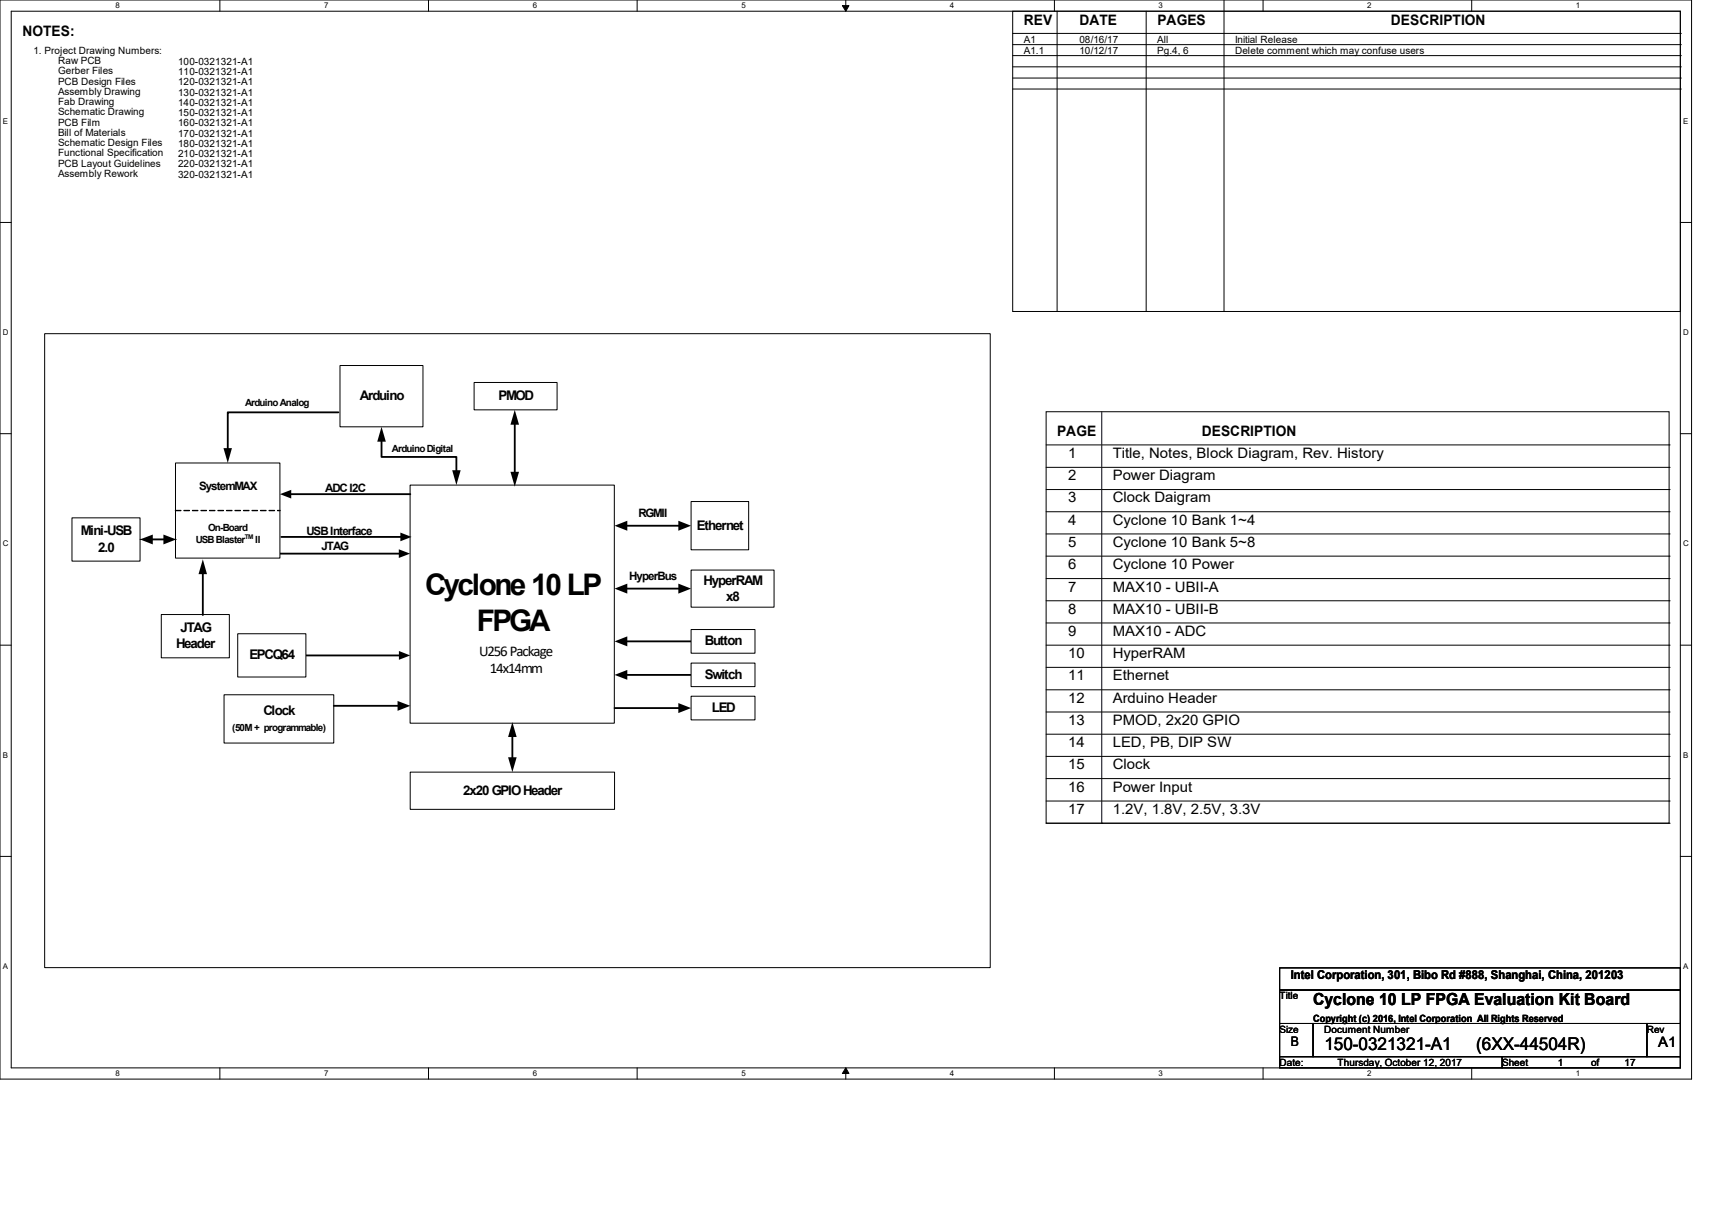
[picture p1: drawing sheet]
<svg xmlns="http://www.w3.org/2000/svg" width="297mm" height="210mm" viewBox="0 0 297 210" stroke-linecap="round" stroke-linejoin="round" font-family="sans-serif">
<path d="M0 0h293.5v187.3h-293.5zM1.9 1.9h289.6v183.4h-289.6z" fill="none" stroke="#000" stroke-width=".17"/>
<g fill="#fff">
<path d="M20 .2h.8v1.5h-.8z"/>
<path d="M20 185.5h.8v1.6h-.8z"/>
</g>
<path d="M38.1 0v1.9M38.1 185.3v2" fill="none" stroke="#000" stroke-width=".17"/>
<g fill="#fff">
<path d="M56.2 .2h.8v1.5h-.8z"/>
<path d="M56.2 185.5h.8v1.6h-.8z"/>
</g>
<path d="M74.3 0v1.9M74.3 185.3v2" fill="none" stroke="#000" stroke-width=".17"/>
<g fill="#fff">
<path d="M92.4 .2h.8v1.5h-.8z"/>
<path d="M92.4 185.5h.8v1.6h-.8z"/>
</g>
<path d="M110.5 0v1.9M110.5 185.3v2" fill="none" stroke="#000" stroke-width=".17"/>
<g fill="#fff">
<path d="M128.6 .2h.8v1.5h-.8z"/>
<path d="M128.6 185.5h.8v1.6h-.8z"/>
</g>
<path d="M146.7 0v1.9M146.7 185.3v2" fill="none" stroke="#000" stroke-width=".17"/>
<path d="M146.1 1h1.2l-.6 .9zM146.7 185.3l.6 1h-1.2z" fill="#000" stroke="#000" stroke-width=".17"/>
<g fill="#fff">
<path d="M164.8 .2h.8v1.5h-.8z"/>
<path d="M164.8 185.5h.8v1.6h-.8z"/>
</g>
<path d="M182.9 0v1.9M182.9 185.3v2" fill="none" stroke="#000" stroke-width=".17"/>
<g fill="#fff">
<path d="M201 .2h.8v1.5h-.8z"/>
<path d="M201 185.5h.8v1.6h-.8z"/>
</g>
<path d="M219.1 0v1.9M219.1 185.3v2" fill="none" stroke="#000" stroke-width=".17"/>
<g fill="#fff">
<path d="M237.2 .2h.8v1.5h-.8z"/>
<path d="M237.2 185.5h.8v1.6h-.8z"/>
</g>
<path d="M255.3 0v1.9M255.3 185.3v2" fill="none" stroke="#000" stroke-width=".17"/>
<g fill="#fff">
<path d="M273.4 .2h.8v1.5h-.8z"/>
<path d="M273.4 185.5h.8v1.6h-.8z"/>
<path d="M.5 20.3h.9v1.5h-.9z"/>
<path d="M292 20.3h.9v1.5h-.9z"/>
<path d="M.5 56.9h1v1.6h-1z"/>
<path d="M292 56.9h1v1.6h-1z"/>
</g>
<path d="M0 38.6h1.9M291.5 38.6h2" fill="none" stroke="#000" stroke-width=".17"/>
<g fill="#fff">
<path d="M.5 93.6h1v1.5h-1z"/>
<path d="M292 93.6h1v1.5h-1z"/>
</g>
<path d="M0 75.3h1.9M291.5 75.3h2" fill="none" stroke="#000" stroke-width=".17"/>
<g fill="#fff">
<path d="M.5 130.3h.9v1.5h-.9z"/>
<path d="M292 130.3h.9v1.5h-.9z"/>
</g>
<path d="M0 112h1.9M291.5 112h2" fill="none" stroke="#000" stroke-width=".17"/>
<g fill="#fff">
<path d="M.5 167h.9v1.5h-.9z"/>
<path d="M292 167h.9v1.5h-.9z"/>
</g>
<g fill="none" stroke="#000" stroke-width=".17">
<path d="M212.3 0v54.1M175.7 1.9h115.8v52.2h-115.8zM175.7 5.8h115.8M175.7 7.7h115.8M175.7 9.7h115.8M175.7 11.6h115.8M175.7 13.5h115.8M175.7 15.5h115.8M183.4 1.9v52.2M198.8 1.9v52.2M291.5 5.8h.1M291.5 7.7h.1"/>
<path d="M291.5 9.7h.1M291.5 11.6h.1M291.5 13.5h.1M291.5 15.5h.1M183.4 54.1h.1M198.8 54.1h.1M212.3 54.1h.1M181.5 71.5h108.1v71.4h-108.1zM181.5 77.2h108.1M289.6 77.2h.1M181.5 81.1h108.1M181.5 85h108.1"/>
<path d="M181.5 88.8h108.1M181.5 92.7h108.1M181.5 96.5h108.1M289.6 81.1h.1M289.6 85h.1M289.6 88.8h.1M289.6 92.7h.1M289.6 96.5h.1M181.5 100.4h108.1M181.5 104.3h108.1M181.5 108.1h108.1M181.5 112h108.1"/>
<path d="M181.5 115.8h108.1M181.5 119.7h108.1M289.6 100.4h.1M289.6 104.3h.1M289.6 108.1h.1M289.6 112h.1M289.6 115.8h.1M289.6 119.7h.1M181.5 123.6h108.1M181.5 127.4h108.1M181.5 131.3h108.1M181.5 135.1h108.1"/>
<path d="M181.5 139h108.1M289.6 123.6h.1M289.6 127.4h.1M289.6 131.3h.1M289.6 135.1h.1M289.6 139h.1M0 148.6h1.9M181.5 142.9h108.1M289.6 142.9h.1M291.5 148.6h2"/>
</g>
<path d="M191.1 71.5v71.4M191.1 142.9h.1" fill="none" stroke="#000040" stroke-width=".17"/>
<path d="M7.8 58h164v109.9h-164z" fill="#fff"/>
<path d="M7.7 57.9h164.1v110h-164.1z" fill="none" stroke="#000" stroke-width=".17"/>
<path d="M71.1 84.2h35.5v41.3h-35.5z" fill-rule="evenodd" fill="#fff"/>
<path d="M71.1 84.2h35.5v41.3h-35.5z" fill="none" stroke="#000" stroke-width=".17"/>
<path d="M89.3 73.5v8.6" fill="none" stroke="#000" stroke-width=".32"/>
<path d="M89.3 71.1l.7 2.6h-1.4zM88.6 81.9h1.4l-.7 2.6z" fill="#000"/>
<path d="M38.9 120.6h19v8.4h-19z" fill-rule="evenodd" fill="#fff"/>
<path d="M38.9 120.6h19v8.4h-19z" fill="none" stroke="#000" stroke-width=".17"/>
<path d="M108.6 102.2h9.3" fill="none" stroke="#000" stroke-width=".32"/>
<path d="M106.6 102.2l2.2-.9v1.7zM117.7 101.3l2.2 .9-2.2 .8z" fill="#000"/>
<path d="M119.9 98.9h14.4v6.5h-14.4z" fill-rule="evenodd" fill="#fff"/>
<path d="M119.9 98.9h14.4v6.5h-14.4z" fill="none" stroke="#000" stroke-width=".17"/>
<path d="M108.6 111.3h11.3" fill="none" stroke="#000" stroke-width=".32"/>
<path d="M106.6 111.3l2.2-.9v1.8z" fill="#000"/>
<path d="M119.9 109.3h11.1v4.1h-11.1z" fill-rule="evenodd" fill="#fff"/>
<path d="M119.9 109.3h11.1v4.1h-11.1z" fill="none" stroke="#000" stroke-width=".17"/>
<path d="M48.6 96.1h20.7M48.8 93.2h20.8M57.9 122.5h11.2M106.6 122.9h11.3" fill="none" stroke="#000" stroke-width=".32"/>
<path d="M69.2 95.3l1.9 .8-1.9 .7zM69.5 92.4l1.9 .8-1.9 .7zM69 121.7l2.2 .8-2.2 .9zM117.7 122l2.2 .9-2.2 .9z" fill="#000"/>
<path d="M30.4 80.4h18.2v16.5h-18.2z" fill-rule="evenodd" fill="#fff"/>
<path d="M30.4 80.4h18.2v16.5h-18.2z" fill="none" stroke="#000" stroke-width=".17"/>
<path d="M82.2 66.4h14.4v4.7h-14.4z" fill-rule="evenodd" fill="#fff"/>
<path d="M82.2 66.4h14.4v4.7h-14.4z" fill="none" stroke="#000" stroke-width=".17"/>
<path d="M28 106.7h11.8v7.5h-11.8z" fill-rule="evenodd" fill="#fff"/>
<path d="M28 106.7h11.8v7.5h-11.8z" fill="none" stroke="#000" stroke-width=".17"/>
<path d="M53.1 113.8h16.3" fill="none" stroke="#000" stroke-width=".32"/>
<path d="M69.2 113l2 .8-2 .7z" fill="#000"/>
<path d="M41.2 110h11.9v7.5h-11.9z" fill-rule="evenodd" fill="#fff"/>
<path d="M41.2 110h11.9v7.5h-11.9z" fill="none" stroke="#000" stroke-width=".17"/>
<path d="M119.9 87h10v8.4h-10z" fill-rule="evenodd" fill="#fff"/>
<path d="M119.9 87h10v8.4h-10z" fill="none" stroke="#000" stroke-width=".17"/>
<path d="M119.9 120.8h11.1v4.1h-11.1z" fill-rule="evenodd" fill="#fff"/>
<path d="M119.9 120.8h11.1v4.1h-11.1z" fill="none" stroke="#000" stroke-width=".17"/>
<path d="M108.6 117.1h11.3" fill="none" stroke="#000" stroke-width=".32"/>
<path d="M106.6 117.1l2.2-.8v1.7z" fill="#000"/>
<path d="M119.9 115.1h11.1v4.1h-11.1z" fill-rule="evenodd" fill="#fff"/>
<path d="M119.9 115.1h11.1v4.1h-11.1z" fill="none" stroke="#000" stroke-width=".17"/>
<path d="M108.6 91.2h9.3" fill="none" stroke="#000" stroke-width=".32"/>
<path d="M106.6 91.2l2.2-.8v1.7zM117.7 90.4l2.2 .8-2.2 .9z" fill="#000"/>
<path d="M59 63.4h14.4v10.7h-14.4z" fill-rule="evenodd" fill="#fff"/>
<path d="M59 63.4h14.4v10.7h-14.4z" fill="none" stroke="#000" stroke-width=".17"/>
<path d="M12.5 89.9h11.8v7.5h-11.8z" fill-rule="evenodd" fill="#fff"/>
<path d="M12.5 89.9h11.8v7.5h-11.8zM24.3 93.6h6.3" fill="none" stroke="#000" stroke-width=".17"/>
<path d="M58.7 71.6h-19.2v6.4M66.2 76.5v2.8h13v2.5M26.3 93.6h2.2M35.2 99.4v7.3M50.4 85.8h20.8" fill="none" stroke="#000" stroke-width=".32"/>
<path d="M38.8 77.8h1.4l-.7 2.6zM66.2 74.1l.7 2.6h-1.5zM24.3 93.6l2.2-.8v1.7zM28.3 92.8l2.3 .8-2.3 .9zM35.2 97.1l.7 2.5h-1.5zM48.6 85.8l1.9-.8v1.5zM78.4 81.6h1.5l-.7 2.6z" fill="#000"/>
<path d="M30.4 88.6h1zM31.9 88.6h1zM33.4 88.6h.9zM34.9 88.6h.9zM36.3 88.6h1zM37.8 88.6h1zM39.3 88.6h1zM40.8 88.6h.9zM42.2 88.6h1zM43.7 88.6h1zM45.2 88.6h1zM46.7 88.6h.9zM48.1 88.6h.5z" fill="#000" stroke="#000" stroke-width=".17"/>
<path d="M71.2 134h35.4v6.5h-35.4z" fill-rule="evenodd" fill="#fff"/>
<path d="M71.2 134h35.4v6.5h-35.4zM222 168h69.5v3.8h-69.5zM222 171.8h69.5v5.8h-69.5zM222 177.6h5.8v5.8h-5.8zM227.8 177.6h57.9v5.8h-57.9zM285.7 177.6h5.8v5.8h-5.8zM222 183.4h38.6v1.9h-38.6zM260.6 183.4h30.9v1.9h-30.9z" fill="none" stroke="#000" stroke-width=".17"/>
<path d="M88.9 127.7v3.9" fill="none" stroke="#000" stroke-width=".32"/>
<path d="M88.1 131.4h1.5l-.7 2.6zM88.9 125.3l.7 2.6h-1.5z" fill="#000"/>
<g font-size="5.2">
<text x="73.7" y="103.3">Cyclone10LP</text>
<text x="82.7" y="109.5">FPGA</text>
</g>
<g font-size="3">
<text x="229.8" y="182.3">150-0321321-A1</text>
<text x="256.1" y="182.3">(6XX-44504R)</text>
</g>
<text font-size="2.9" x="227.8" y="174.5">Cyclone 10 LP FPGA Evaluation Kit Board</text>
<g font-size="2.6">
<text x="83.1" y="113.8">U256Package</text>
<text x="85" y="116.9">14x14mm</text>
</g>
<g font-size="2.5">
<text x="177.6" y="4.3">REV</text>
<text x="187.3" y="4.3">DATE</text>
<text x="200.8" y="4.3">PAGES</text>
<text x="241.3" y="4.3">DESCRIPTION</text>
<text x="3.9" y="6.2">NOTES:</text>
<text x="183.4" y="75.7">PAGE</text>
<text x="208.5" y="75.7">DESCRIPTION</text>
<text x="185.3" y="83.4">2</text>
<text x="185.3" y="79.5">1</text>
<text x="193" y="79.5">Title, Notes, Block Diagram, Rev. History</text>
<text x="193" y="83.4">Power Diagram</text>
<text x="185.3" y="87.2">3</text>
<text x="193" y="87.2">Clock Daigram</text>
<text x="185.3" y="91.1">4</text>
<text x="185.3" y="94.9">5</text>
<text x="193" y="91.1">Cyclone 10 Bank 1~4</text>
<text x="193" y="94.9">Cyclone 10 Bank 5~8</text>
<text x="185.3" y="98.8">6</text>
<text x="193" y="98.8">Cyclone 10 Power</text>
<text x="185.3" y="102.7">7</text>
<text x="185.3" y="106.5">8</text>
<text x="193" y="102.7">MAX10 - UBII-A</text>
<text x="193" y="106.5">MAX10 - UBII-B</text>
<text x="185.3" y="110.4">9</text>
<text x="193" y="110.4">MAX10 - ADC</text>
<text x="185.3" y="114.2">10</text>
<text x="185.3" y="118.1">11</text>
<text x="193" y="114.2">HyperRAM</text>
<text x="193" y="118.1">Ethernet</text>
<text x="185.3" y="122">12</text>
<text x="185.3" y="125.8">13</text>
<text x="193" y="122">Arduino Header</text>
<text x="193" y="125.8">PMOD, 2x20 GPIO</text>
<text x="185.3" y="129.7">14</text>
<text x="193" y="129.7">LED, PB, DIP SW</text>
<text x="185.3" y="133.5">15</text>
<text x="185.3" y="137.4">16</text>
<text x="193" y="133.5">Clock</text>
<text x="193" y="137.4">Power Input</text>
<text x="185.3" y="141.3">17</text>
<text x="193" y="141.3">1.2V, 1.8V, 2.5V, 3.3V</text>
<text x="287.6" y="181.8">A1</text>
</g>
<g font-size="2.3">
<text x="62.4" y="69.4">Arduino</text>
<text x="86.5" y="69.4">PMOD</text>
<text x="14" y="92.9">Mini-USB</text>
<text x="17" y="95.7">2.0</text>
<text x="120.9" y="92">Ethernet</text>
<text x="122.1" y="101.5">HyperRAM</text>
<text x="126" y="104.2">x8</text>
<text x="30.6" y="112.5">Header</text>
<text x="31.3" y="109.7">JTAG</text>
<text x="122.3" y="112">Button</text>
<text x="43.3" y="114.4">EPCQ64</text>
<text x="122.3" y="117.8">Switch</text>
<text x="45.7" y="124.1">Clock</text>
<text x="123.5" y="123.6">LED</text>
<text x="80.4" y="137.9">2x20GPIO Header</text>
<text x="223.9" y="181.6">B</text>
</g>
<text font-size="2.1" x="223.9" y="170">Intel Corporation, 301, Bibo Rd #888, Shanghai, China, 201203</text>
<g font-size="2">
<text x="34.5" y="85.1">SystemMAX</text>
<text x="56.4" y="85.4">ADC I2C</text>
<text x="110.7" y="89.7">RGMII</text>
<text x="53.2" y="92.8">USB Interface</text>
<text x="55.8" y="95.4">JTAG</text>
<text x="109.2" y="100.6">HyperBus</text>
</g>
<g font-size="1.7">
<text x="5.8" y="9.4">1. Project Drawing Numbers:</text>
<text x="10.1" y="11.1">Raw PCB</text>
<text x="30.9" y="11.3">100-0321321-A1</text>
<text x="177.6" y="7.4">A1</text>
<text x="177.6" y="9.4">A1.1</text>
<text x="187.3" y="7.4">08/16/17</text>
<text x="187.3" y="9.4">10/12/17</text>
<text x="200.8" y="7.4">All</text>
<text x="200.8" y="9.4">Pg.4, 6</text>
<text x="214.3" y="7.4">Initial Release</text>
<text x="214.3" y="9.4">Delete comment which may confuse users</text>
<text x="10.1" y="12.9">Gerber Files</text>
<text x="10.1" y="14.7">PCB Design Files</text>
<text x="10.1" y="16.5">Assembly Drawing</text>
<text x="30.9" y="13">110-0321321-A1</text>
<text x="30.9" y="14.8">120-0321321-A1</text>
<text x="30.9" y="16.6">130-0321321-A1</text>
<text x="10.1" y="18.2">Fab Drawing</text>
<text x="10.1" y="20">Schematic Drawing</text>
<text x="10.1" y="21.8">PCB Film</text>
<text x="10.1" y="23.6">Bill of Materials</text>
<text x="30.9" y="18.4">140-0321321-A1</text>
<text x="30.9" y="20.2">150-0321321-A1</text>
<text x="30.9" y="21.9">160-0321321-A1</text>
<text x="30.9" y="23.7">170-0321321-A1</text>
<text x="10.1" y="25.4">Schematic Design Files</text>
<text x="10.1" y="27.1">Functional Specification</text>
<text x="10.1" y="28.9">PCB Layout Guidelines</text>
<text x="30.9" y="25.5">180-0321321-A1</text>
<text x="30.9" y="27.3">210-0321321-A1</text>
<text x="30.9" y="29">220-0321321-A1</text>
<text x="10.1" y="30.7">Assembly Rework</text>
<text x="30.9" y="30.8">320-0321321-A1</text>
<text x="42.5" y="70.5">Arduino Analog</text>
<text x="68" y="78.5">Arduino Digital</text>
<text x="34" y="94.3">USB Blaster</text>
<text x="36.1" y="92.2">On-Board</text>
<text x="44.3" y="94.3">II</text>
<text x="40.3" y="126.8">(50M+ programmable)</text>
<text x="222" y="173.4">Title</text>
<text x="222" y="179.2">Size</text>
<text x="227.8" y="177.3">Copyright (c) 2016, Intel Corporation All Rights Reserved</text>
<text x="229.7" y="179.2">Document Number</text>
<text x="285.7" y="179.2">Rev</text>
<text x="222" y="185">Date:</text>
<text x="232.1" y="185">Thursday, October 12, 2017</text>
<text x="260.6" y="185">Sheet</text>
<text x="270.2" y="185">1</text>
<text x="276" y="185">of</text>
<text x="281.8" y="185">17</text>
</g>
<g font-size="1.4">
<text x="20" y="1.4">8</text>
<text x="56.2" y="1.4">7</text>
<text x="92.4" y="1.4">6</text>
<text x="128.6" y="1.4">5</text>
<text x="164.8" y="1.4">4</text>
<text x="201" y="1.4">3</text>
<text x="237.2" y="1.4">2</text>
<text x="273.4" y="1.4">1</text>
<text x=".5" y="21.5">E</text>
<text x="292" y="21.5">E</text>
<text x=".5" y="58.2">D</text>
<text x="292" y="58.2">D</text>
<text x=".5" y="94.8">C</text>
<text x="292" y="94.8">C</text>
<text x=".5" y="131.5">B</text>
<text x="292" y="131.5">B</text>
<text x=".5" y="168.2">A</text>
<text x="292" y="168.2">A</text>
<text x="20" y="186.8">8</text>
<text x="56.2" y="186.8">7</text>
<text x="92.4" y="186.8">6</text>
<text x="128.6" y="186.8">5</text>
<text x="164.8" y="186.8">4</text>
<text x="201" y="186.8">3</text>
<text x="237.2" y="186.8">2</text>
<text x="273.4" y="186.8">1</text>
</g>
<text font-size="1.1" x="42.5" y="93.5">TM</text>
</svg>
